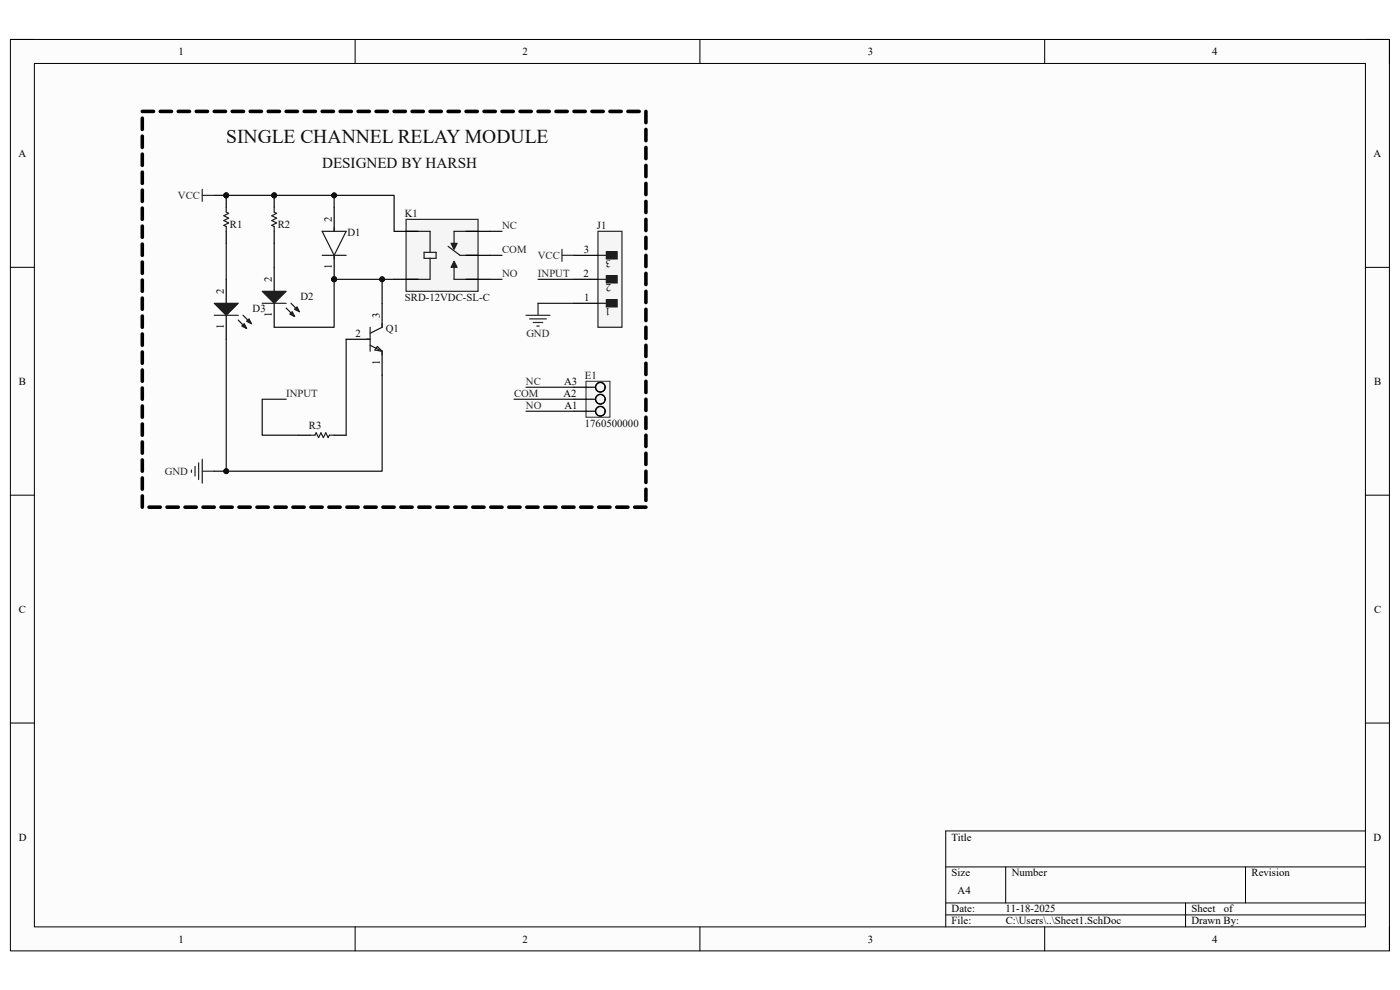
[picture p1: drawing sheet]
<svg xmlns="http://www.w3.org/2000/svg" width="297mm" height="210mm" viewBox="0 0 297 210" stroke-linecap="round" stroke-linejoin="round" font-family="sans-serif">
<path d="M2.2 8.4h292.6v193.3h-292.6z" fill-rule="evenodd" fill="#fcfcfc"/>
<path d="M2.2 8.4h292.6v193.3h-292.6z" fill="none" stroke="#000" stroke-width=".21"/>
<path d="M7.3 13.5h282.4v183.1h-282.4z" fill-rule="evenodd" fill="#fcfcfc"/>
<g fill="none" stroke="#000" stroke-width=".21">
<path d="M2.2 8.4h5.1M7.3 13.5h282.4v183.1h-282.4zM75.3 8.4v5.1M148.5 8.4v5.1M221.6 8.4v5.1M289.7 8.4h5.1v5.1M2.2 56.7h5.1M289.7 56.7h5.1M2.2 105h5.1M289.7 105.1h5.1M2.2 153.4h5.1M289.7 153.4h5.1"/>
<path d="M289.7 176.3h-89.1v20.3M75.3 196.6v5.1M148.5 196.6v5.1M200.6 183.9h89.1M200.6 191.5h89.1M200.6 194.1h89.1M213.4 183.9v7.6M221.6 196.6v5.1M251.5 191.5v5.1M264.2 183.9v7.6M294.8 196.6v5.1"/>
</g>
<path d="M86.2 46.5h15.2v15.3h-15.2z" fill-rule="evenodd" fill="#f5f5f5"/>
<path d="M86.2 46.5h15.2v15.3h-15.2z" fill="none" stroke="#262626" stroke-width=".25"/>
<path d="M86.2 49.1h5v4.4M90 53.5h2.5v1.3h-2.5zM91.2 54.8v4.5h-5M95.1 52.3l2.5 1.9h3.8M96.3 56.7v2.6h5.1M101.4 49.1h-5.1v2.5" fill="none" stroke="#1c1c1c" stroke-width=".25"/>
<path d="M96.3 55.4l.7 1.3h-1.3z" fill="#1c1c1c"/>
<path d="M96.3 55.4l.7 1.3h-1.3z" fill="none" stroke="#1c1c1c" stroke-width=".25"/>
<path d="M95.7 51.6h1.3l-.7 1.3z" fill="#1c1c1c"/>
<path d="M95.7 51.6h1.3l-.7 1.3z" fill="none" stroke="#1c1c1c" stroke-width=".25"/>
<path d="M83.6 49.1h5.1M83.6 59.3h5.1M98.9 49.1h5.1M98.9 59.3h5.1M98.9 54.2h5.1" fill="none" stroke="#000" stroke-width=".25"/>
<path d="M126.9 49.1h5v20.3h-5z" fill-rule="evenodd" fill="#f5f5f5"/>
<path d="M126.9 49.1h5v20.3h-5z" fill="none" stroke="#262626" stroke-width=".25"/>
<path d="M128.6 63.6h2.3v1.5h-2.3z" fill-rule="evenodd" fill="#1c1c1c"/>
<path d="M126.9 64.3h1.7M128.6 63.6h2.3v1.5h-2.3z" fill="none" stroke="#1c1c1c" stroke-width=".25"/>
<path d="M128.6 58.5h2.3v1.5h-2.3z" fill-rule="evenodd" fill="#1c1c1c"/>
<path d="M126.9 59.3h1.7M128.6 58.5h2.3v1.5h-2.3z" fill="none" stroke="#1c1c1c" stroke-width=".25"/>
<path d="M128.6 53.4h2.3v1.5h-2.3z" fill-rule="evenodd" fill="#1c1c1c"/>
<path d="M126.9 54.2h1.7M128.6 53.4h2.3v1.5h-2.3zM77.8 72h.7M78.5 69.4v5.1M78.5 73.2l2.6 1.3M80 73.5l1.1 1-1.6-.2zM81.1 68.7v.7l-2.6 1.3M81.1 74.5v.8" fill="none" stroke="#1c1c1c" stroke-width=".25"/>
<path d="M121.8 59.3h5.1M121.8 54.2h5.1M73.4 72h5.1M81.1 64.3v5.1M81.1 74.5v5.1M121.8 64.3h5.1" fill="none" stroke="#000" stroke-width=".25"/>
<path d="M42.9 40.2v2.5M42.9 41.4h2.6M40.6 99.7v.5M41.4 98.9v2.1M42.1 98.2v3.5M42.9 97.4v5.1M42.9 100h2.6" fill="none" stroke="#262626" stroke-width=".25"/>
<circle cx="70.9" cy="59.3" r=".51" fill="#0e0e0e"/>
<circle cx="70.9" cy="59.3" r=".51" fill="none" stroke="#0e0e0e" stroke-width=".21"/>
<path d="M70.9 44v5.1M70.9 54.2v5.1" fill="none" stroke="#000" stroke-width=".25"/>
<circle cx="70.9" cy="59.3" r=".51" fill="#0e0e0e"/>
<circle cx="70.9" cy="59.3" r=".51" fill="none" stroke="#0e0e0e" stroke-width=".21"/>
<path d="M68.3 49.1h5.1l-2.5 5.1zM68.3 54.2h5.1M70.9 48.3v.8M70.9 54.2v.7" fill="none" stroke="#1c1c1c" stroke-width=".25"/>
<path d="M58.2 56.7v5.1M58.2 64.3v5.1" fill="none" stroke="#000" stroke-width=".25"/>
<path d="M55.6 61.8h5.1l-2.5 2.5z" fill="#1c1c1c"/>
<path d="M55.6 61.8h5.1l-2.5 2.5zM60.7 65.4l1.8 1.7M61.7 64.3l1.8 1.8" fill="none" stroke="#1c1c1c" stroke-width=".25"/>
<path d="M62 66.1l.5 1-1-.5z" fill="#1c1c1c"/>
<path d="M62 66.1l.5 1-1-.5z" fill="none" stroke="#1c1c1c" stroke-width=".25"/>
<path d="M62.5 65.6l.5-.5 .5 1z" fill="#1c1c1c"/>
<path d="M55.6 64.3h5.1M62.5 65.6l.5-.5 .5 1z" fill="none" stroke="#1c1c1c" stroke-width=".25"/>
<path d="M48 59.3v5M48 66.9v5.1" fill="none" stroke="#000" stroke-width=".25"/>
<path d="M45.5 64.3h5l-2.5 2.6z" fill="#1c1c1c"/>
<path d="M45.5 64.3h5l-2.5 2.6zM50.5 67.9l1.8 1.8M51.6 66.9l1.7 1.8" fill="none" stroke="#1c1c1c" stroke-width=".25"/>
<path d="M51.3 69.2l.5-.5 .5 1z" fill="#1c1c1c"/>
<path d="M51.3 69.2l.5-.5 .5 1z" fill="none" stroke="#1c1c1c" stroke-width=".25"/>
<path d="M52.8 67.6l.5 1.1-1-.5z" fill="#1c1c1c"/>
<path d="M45.5 66.9h5M52.8 67.6l.5 1.1-1-.5z" fill="none" stroke="#1c1c1c" stroke-width=".25"/>
<path d="M119.2 52.9v2.5M119.2 54.2h2.6M111.6 66.9h5.1M112.4 67.6h3.5M113.1 68.4h2.1M113.9 69.2h.5M114.1 64.3v2.6" fill="none" stroke="#262626" stroke-width=".25"/>
<g fill="none" stroke="#000" stroke-width=".76">
<path d="M30.2 25.1v2.4M30.2 28.9v2.4M30.2 32.7v2.4M30.2 36.5v2.4M30.2 23.6h2.4M34 23.6h2.4M37.8 23.6h2.4M41.6 23.6h2.4M45.5 23.6h2.3M49.3 23.6h2.4M53.1 23.6h2.4M56.9 23.6h2.4"/>
<path d="M60.7 23.6h2.4M64.5 23.6h2.4M68.3 23.6h2.4M72.2 23.6h2.3M76 23.6h2.4M79.8 23.6h2.4M83.6 23.6h2.4M87.4 23.6h2.4M91.2 23.6h2.4M95.1 23.6h2.3M98.9 23.6h2.4M102.7 23.6h2.4"/>
<path d="M106.5 23.6h2.4M110.3 23.6h2.4M114.1 23.6h2.4M118 23.6h2.3M121.8 23.6h2.4M125.6 23.6h2.4M129.4 23.6h2.4M133.2 23.6h2.4M137 23.6v2.4M137 27.5v2.3M137 31.3v2.4M137 35.1v2.4"/>
<path d="M137 38.9v2.4M30.2 40.3v2.4M30.2 44.1v2.4M30.2 48v2.3M30.2 51.8v2.4M30.2 55.6v2.4M30.2 59.4v2.4M137 42.7v2.4M137 46.5v2.4M137 50.4v2.3M137 54.2v2.4M137 58v2.4"/>
<path d="M30.2 63.2v2.4M30.2 67v2.4M30.2 70.9v2.3M30.2 74.7v2.4M30.2 78.5v2.4M137 61.8v2.4M137 65.6v2.4M137 69.4v2.4M137 73.2v2.4M137 77.1v2.3M30.2 82.3v2.4M30.2 86.1v2.4"/>
<path d="M30.2 89.9v2.4M30.2 93.8v2.3M30.2 97.6v2.4M137 80.9v2.4M137 84.7v2.4M137 88.5v2.4M137 92.3v2.4M137 96.1v2.4M137 100v2.3M30.2 101.4v2.4M30.2 105.2v2.4M31.6 107.6h2.4"/>
<path d="M35.4 107.6h2.4M39.2 107.6h2.4M43.1 107.6h2.4M46.9 107.6h2.4M50.7 107.6h2.4M54.5 107.6h2.4M58.3 107.6h2.4M62.1 107.6h2.4M66 107.6h2.3M69.8 107.6h2.4M73.6 107.6h2.4M77.4 107.6h2.4"/>
<path d="M81.2 107.6h2.4M85 107.6h2.4M88.9 107.6h2.3M92.7 107.6h2.4M96.5 107.6h2.4M100.3 107.6h2.4M104.1 107.6h2.4M107.9 107.6h2.4M111.8 107.6h2.3M115.6 107.6h2.4M119.4 107.6h2.4M123.2 107.6h2.4"/>
<path d="M127 107.6h2.4M130.8 107.6h2.4M134.7 107.6h2.3M137 103.8v2.4"/>
</g>
<path d="M124.3 80.9h5.1v7.6h-5.1z" fill-rule="evenodd" fill="#f5f5f5"/>
<path d="M124.3 80.9h5.1v7.6h-5.1z" fill="none" stroke="#262626" stroke-width=".21"/>
<g fill="none" stroke="#000" stroke-width=".25">
<path d="M63.3 92.3h2.5M70.9 92.3h2.5M121.8 87.2h4.5M121.8 84.7h4.5M121.8 82.1h4.5"/>
<circle cx="127.4" cy="84.7" r="1.02"/>
<circle cx="127.4" cy="82.1" r="1.02"/>
<circle cx="127.4" cy="87.2" r="1.02"/>
</g>
<path d="M65.8 92.3h1l.3-.5 .5 1 .5-1 .5 1 .5-1 .5 1 .3-.5h1" fill="none" stroke="#1c1c1c" stroke-width=".25"/>
<circle cx="58.2" cy="41.4" r=".51" fill="#0e0e0e"/>
<circle cx="58.2" cy="41.4" r=".51" fill="none" stroke="#0e0e0e" stroke-width=".21"/>
<path d="M58.2 41.4v2.6" fill="none" stroke="#000" stroke-width=".25"/>
<circle cx="58.2" cy="41.4" r=".51" fill="#0e0e0e"/>
<circle cx="58.2" cy="41.4" r=".51" fill="none" stroke="#0e0e0e" stroke-width=".21"/>
<path d="M58.2 49.1v2.5" fill="none" stroke="#000" stroke-width=".25"/>
<path d="M58.2 44v1l.5 .3-1 .5 1 .5-1 .5 1 .5-1 .5 .5 .3v1" fill="none" stroke="#1c1c1c" stroke-width=".25"/>
<circle cx="48" cy="41.4" r=".51" fill="#0e0e0e"/>
<circle cx="48" cy="41.4" r=".51" fill="none" stroke="#0e0e0e" stroke-width=".21"/>
<path d="M48 41.4v2.6" fill="none" stroke="#000" stroke-width=".25"/>
<circle cx="48" cy="41.4" r=".51" fill="#0e0e0e"/>
<circle cx="48" cy="41.4" r=".51" fill="none" stroke="#0e0e0e" stroke-width=".21"/>
<path d="M48 49.1v2.5" fill="none" stroke="#000" stroke-width=".25"/>
<path d="M48 44v1l.5 .3-1 .5 1 .5-1 .5 1 .5-1 .5 .5 .3v1" fill="none" stroke="#1c1c1c" stroke-width=".25"/>
<path d="M83.6 59.3h-2.5v5M109.1 84.7h12.7M111.6 87.2h10.2M111.6 82.1h10.2" fill="none" stroke="#0e0e0e" stroke-width=".25"/>
<circle cx="81.1" cy="59.3" r=".51" fill="#0e0e0e"/>
<circle cx="81.1" cy="59.3" r=".51" fill="none" stroke="#0e0e0e" stroke-width=".21"/>
<path d="M45.5 41.4h38.1v7.7" fill="none" stroke="#0e0e0e" stroke-width=".25"/>
<circle cx="70.9" cy="41.4" r=".51" fill="#0e0e0e"/>
<circle cx="70.9" cy="41.4" r=".51" fill="none" stroke="#0e0e0e" stroke-width=".21"/>
<circle cx="58.2" cy="41.4" r=".51" fill="#0e0e0e"/>
<circle cx="58.2" cy="41.4" r=".51" fill="none" stroke="#0e0e0e" stroke-width=".21"/>
<circle cx="48" cy="41.4" r=".51" fill="#0e0e0e"/>
<circle cx="48" cy="41.4" r=".51" fill="none" stroke="#0e0e0e" stroke-width=".21"/>
<path d="M70.9 41.4v2.6" fill="none" stroke="#0e0e0e" stroke-width=".25"/>
<circle cx="70.9" cy="41.4" r=".51" fill="#0e0e0e"/>
<circle cx="70.9" cy="41.4" r=".51" fill="none" stroke="#0e0e0e" stroke-width=".21"/>
<path d="M70.9 59.3h10.2" fill="none" stroke="#0e0e0e" stroke-width=".25"/>
<circle cx="70.9" cy="59.3" r=".51" fill="#0e0e0e"/>
<circle cx="70.9" cy="59.3" r=".51" fill="none" stroke="#0e0e0e" stroke-width=".21"/>
<circle cx="81.1" cy="59.3" r=".51" fill="#0e0e0e"/>
<circle cx="81.1" cy="59.3" r=".51" fill="none" stroke="#0e0e0e" stroke-width=".21"/>
<path d="M73.4 72v20.3M81.1 79.6v20.4h-35.6" fill="none" stroke="#0e0e0e" stroke-width=".25"/>
<circle cx="48" cy="100" r=".51" fill="#0e0e0e"/>
<circle cx="48" cy="100" r=".51" fill="none" stroke="#0e0e0e" stroke-width=".21"/>
<path d="M58.2 51.6v5.1M70.9 59.3v10.1h-12.7" fill="none" stroke="#0e0e0e" stroke-width=".25"/>
<circle cx="70.9" cy="59.3" r=".51" fill="#0e0e0e"/>
<circle cx="70.9" cy="59.3" r=".51" fill="none" stroke="#0e0e0e" stroke-width=".21"/>
<path d="M48 72v28" fill="none" stroke="#0e0e0e" stroke-width=".25"/>
<circle cx="48" cy="100" r=".51" fill="#0e0e0e"/>
<circle cx="48" cy="100" r=".51" fill="none" stroke="#0e0e0e" stroke-width=".21"/>
<path d="M48 51.6v7.7M104 59.3h2.5M104 49.1h2.5M104 54.2h2.5M114.1 59.3h7.7M114.1 64.3h7.7M60.7 84.7h-5.1v7.6h7.7" fill="none" stroke="#0e0e0e" stroke-width=".25"/>
<text font-size="4.1" fill="#0e0e0e" x="48" y="30.4">SINGLE CHANNEL RELAY MODULE</text>
<text font-size="3.2" fill="#0e0e0e" x="68.3" y="35.6">DESIGNED BY HARSH</text>
<g font-size="2.3">
<text x="37.9" y="11.7">1</text>
<text x="110.9" y="11.7">2</text>
<text x="184.1" y="11.7">3</text>
<text x="257.1" y="11.7">4</text>
<text x="3.9" y="33.3">A</text>
<text x="291.4" y="33.3">A</text>
<text x="70.4" y="47" transform="rotate(-90 70.4 47)">2</text>
<text x="123.9" y="53.6">3</text>
<text x="57.7" y="59.8" transform="rotate(-90 57.7 59.8)">2</text>
<text x="70.4" y="57.1" transform="rotate(-90 70.4 57.1)">1</text>
<text x="123.8" y="58.7">2</text>
<text x="47.5" y="62.3" transform="rotate(-90 47.5 62.3)">2</text>
<text x="124" y="63.8">1</text>
<text x="47.5" y="69.8" transform="rotate(-90 47.5 69.8)">1</text>
<text x="57.7" y="67.2" transform="rotate(-90 57.7 67.2)">1</text>
<text x="75.4" y="71.5">2</text>
<text x="80.6" y="67.4" transform="rotate(-90 80.6 67.4)">3</text>
<text x="80.6" y="77.4" transform="rotate(-90 80.6 77.4)">1</text>
<text x="4" y="81.6">B</text>
<text x="119.7" y="81.6">A3</text>
<text x="291.5" y="81.6">B</text>
<text x="119.5" y="84.2">A2</text>
<text x="119.8" y="86.7">A1</text>
<text x="4" y="130">C</text>
<text x="291.5" y="130">C</text>
<text x="4" y="178.3">D</text>
<text x="201.9" y="178.3">Title</text>
<text x="291.4" y="178.3">D</text>
<text x="201.9" y="185.9">Size</text>
<text x="214.6" y="185.9">Number</text>
<text x="265.5" y="185.9">Revision</text>
<text x="203.2" y="189.7">A4</text>
<text x="201.9" y="193.5">Date:</text>
<text x="201.9" y="196.1">File:</text>
<text x="213.3" y="193.5">11-18-2025</text>
<text x="213.4" y="196.1">C:\Users\..\Sheet1.SchDoc</text>
<text x="252.8" y="196.1">Drawn By:</text>
<text x="252.8" y="193.5">Sheet</text>
<text x="259.6" y="193.5">of</text>
<text x="37.9" y="199.9">1</text>
<text x="110.9" y="199.9">2</text>
<text x="184.1" y="199.9">3</text>
<text x="257.1" y="199.9">4</text>
</g>
<g font-size="2.3" fill="#262626">
<text x="37.8" y="42.2">VCC</text>
<text x="106.5" y="48.6">NC</text>
<text x="106.5" y="53.6">COM</text>
<text x="106.5" y="58.7">NO</text>
<text x="114.1" y="54.9">VCC</text>
<text x="114.1" y="58.7">INPUT</text>
<text x="111.7" y="71.5">GND</text>
<text x="111.6" y="81.6">NC</text>
<text x="60.7" y="84.2">INPUT</text>
<text x="109.1" y="84.2">COM</text>
<text x="111.6" y="86.7">NO</text>
<text x="35" y="100.7">GND</text>
</g>
<g font-size="2.3" fill="#0e0e0e">
<text x="85.9" y="46">K1</text>
<text x="48.8" y="48.3">R1</text>
<text x="58.9" y="48.3">R2</text>
<text x="73.7" y="50.1">D1</text>
<text x="126.6" y="48.6">J1</text>
<text x="129.6" y="55.2" transform="rotate(-180 129.6 55.2)">3</text>
<text x="63.8" y="63.6">D2</text>
<text x="85.9" y="63.8">SRD-12VDC-SL-C</text>
<text x="129.5" y="65.3" transform="rotate(-180 129.5 65.3)">1</text>
<text x="129.7" y="60.2" transform="rotate(-180 129.7 60.2)">2</text>
<text x="53.6" y="66.1">D3</text>
<text x="81.8" y="70.4">Q1</text>
<text x="124.1" y="80.3">E1</text>
<text x="65.5" y="91.1">R3</text>
<text x="124.1" y="90.6">1760500000</text>
</g>
</svg>
